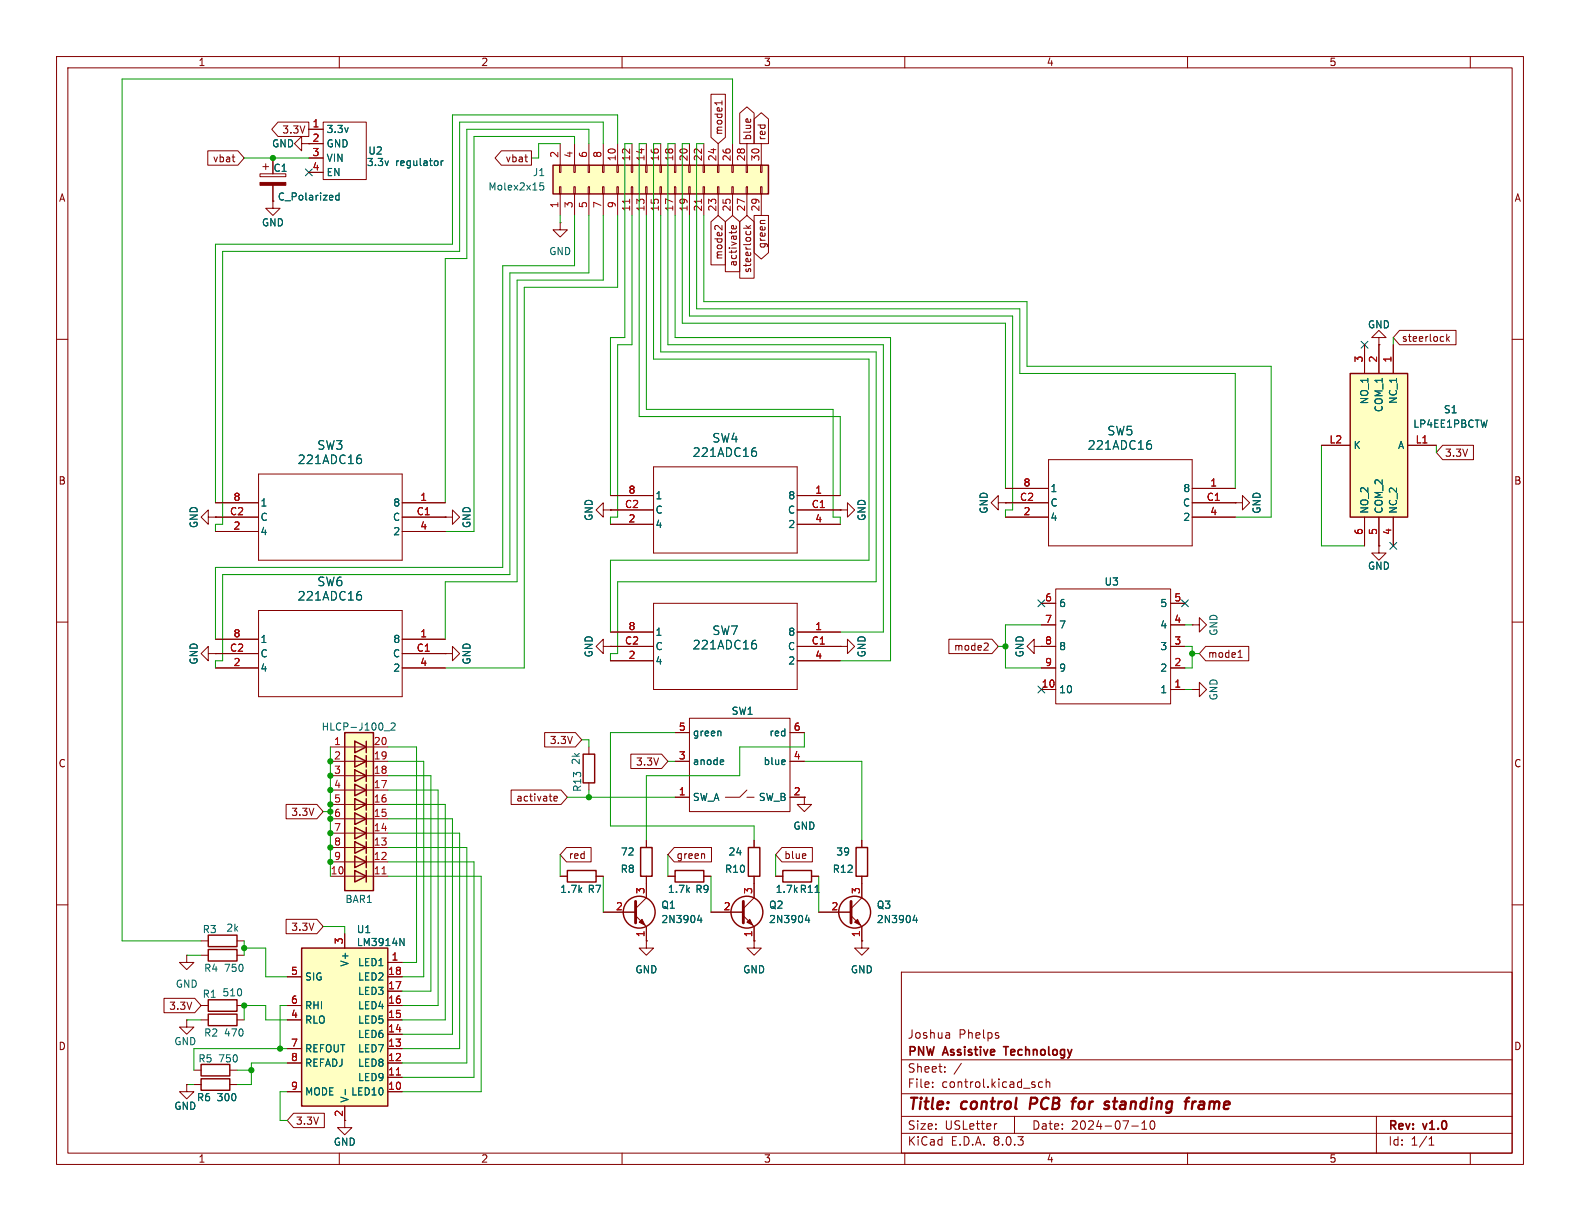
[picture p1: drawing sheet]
<svg xmlns="http://www.w3.org/2000/svg" width="279mm" height="216mm" viewBox="0 0 279 216" stroke-linecap="round" stroke-linejoin="round" font-family="sans-serif">
<g fill="none" stroke="#840000" stroke-width=".18">
<path d="M10 10h259.4v195.9h-259.4zM12 12h255.4v191.9h-255.4zM60 10v2M110 10v2M160 10v2M210 10v2M260 10v2M46 30.7h4.5v.5h-4.5zM46.5 29.5h1M47 29v1M48.3 27.9v2.8M48.3 32.8v2.8"/>
<path d="M10 60h2M267.4 60h2M36.8 91.4v-1.2l-1.2 1.2 1.2 1.3v-1.3h1.3M38.1 91.4h.1M38.1 88.9h7.6M38.1 94h7.6M38.1 91.4h7.6M45.7 83.8h25.4v15.3h-25.4zM71.1 88.9h7.6M71.1 94h7.6M71.1 91.4h7.6M107.9 87.6h7.7"/>
<path d="M107.9 92.7h7.7M107.9 90.2h7.7M115.6 82.6h25.4v15.2h-25.4zM141 87.6h7.6M141 92.7h7.6M141 90.2h7.6M176.5 88.9v-1.3l-1.2 1.3 1.2 1.3v-1.3h1.3M177.8 88.9h.1M177.8 88.9h7.6M177.8 91.4h7.6M177.8 86.4h7.6M185.4 81.3h25.4v15.2h-25.4z"/>
<path d="M210.8 88.9h7.6M210.8 91.4h7.6M210.8 86.4h7.6M218.4 88.9h1.3v-1.3l1.3 1.3-1.3 1.3v-1.3M218.4 88.9h.1M243.8 96.5v1.3h1.3l-1.3 1.3-1.2-1.3h1.2M243.8 96.5h.1M10 110h2M106.7 114.3v-1.3l-1.3 1.3 1.3 1.3v-1.3h1.2M107.9 114.3h.1M148.6 114.3h1.3v-1.3l1.2 1.3-1.2 1.3v-1.3M148.6 114.3h.1"/>
<path d="M210.8 110.5h1.3v-1.3l1.3 1.3-1.3 1.3v-1.3M210.8 110.5h.1M267.4 110h2M104.1 132.1v1.3M104.1 138.4v1.3M119.4 134.6h2.5M119.4 129.5h2.5M121.9 127h17.8v16.5h-17.8zM132.1 139.7l-1.3 1.3h-2.5M139.7 134.6h2.5M139.7 129.5h2.5M210.8 121.9h1.3v-1.2l1.3 1.2-1.3 1.3v-1.3"/>
<path d="M210.8 121.9h.1M10 160h2M119.4 141h2.5M132.1 141h1.2M137.2 154.9h1.2M139.7 141h2.5M142.2 141v1.2h1.3l-1.3 1.3-1.2-1.3h1.2M142.2 141h.1M143.5 154.9h1.3M267.4 160h2M33 168.9v1.3h1.3l-1.3 1.3-1.3-1.3h1.3M33 168.9h.1"/>
<path d="M35.6 177.8h1.2M35.6 168.9h1.2M35.6 166.4h1.2M41.9 177.8h1.3M41.9 168.9h1.3M41.9 166.4h1.3M159.4 171.9h108v32h-108zM33 180.3v1.3h1.3l-1.3 1.3-1.3-1.3h1.3M33 180.3h.1M35.6 180.3h1.2M41.9 180.3h1.3M159.4 197.4h108"/>
<path d="M159.4 193.4h108M159.4 187.4h108M164.9 192.1v.2M164.9 191.4v.1M167.1 189.4v.2M167.1 188.7v.1M167.7 182.6l.2 .2v.8M167.9 183.5l-.1 .1M167.9 182.9l-.1 .1M170 188l-1.3 1.9M176.3 198.7l-.3 .1M176.4 183.1l.2 .2-.2 .3"/>
<path d="M176.4 182.6l.2 .1M179.4 197.4v3M184.4 191.4l-.5-.1-.3 .3v.4l.2 .2h.6M185 191.4l.2-.1 .4 .1v.9M185 190.8v1.5M200.1 199.1h1.2M201.9 199.7h.9M201.9 198.6l.5-.4v1.5M203.5 198.3a.81 .81 0 0 0 .4 1.4l.2-.2 .1-.4-.1-.8M243.4 197.4v6.5M60 203.9v2M110 203.9v2"/>
<path d="M159.4 200.4h108M160 203.9v2M210 203.9v2M252.7 202.5h.9M252.7 201.4l.4-.4v1.5M260 203.9v2"/>
</g>
<path d="M182.3 194.1l-.2 2M189.5 194.8h.7M190.3 194.1l-.4 .1-.1 .2M196.8 194.8h.8M197.2 194.1l-.2 1.9M210.9 194.8l-.2 1.3M211.5 194.8l-.4 .1-.2 .3M212.3 195.3a.4 .4 0 0 0-.4 .4 .4 .4 0 0 0 .3 .4M212.3 194.8l-.2 .1" fill="none" stroke="#840000" stroke-width=".4"/>
<path d="M177.5 185.1h.8" fill="none" stroke="#840000" stroke-width=".3"/>
<path d="M103.1 133.4h2.1v5h-2.1zM138.4 153.9h5.1v2.1h-5.1zM36.8 176.8h5.1v2h-5.1zM36.8 179.3h5.1v2.1h-5.1zM36.8 167.9h5.1v2h-5.1zM36.8 165.4h5.1v2h-5.1z" fill="none" stroke="#840000" stroke-width=".25"/>
<g fill="none" stroke="#006464" stroke-width=".18">
<path d="M60 34.1v1.3M60 34.6l-.4-.1-.2 .3 .1 .5h.5M133.2 79.8h.3l.3 .3-.1 .5-.5 .1M133.3 79.2h.3M203.1 78.5h.2l.3 .3v.5l-.5 .1M203.2 77.9h.3M63.4 81h.2l.3 .3v.5l-.5 .2M63.5 80.5h.3M127.4 129.3l.1 .8M127.8 134.4l.2 .3-.6 .1M127.9 135.1l-.1 .1M138.8 134.4v.3l-.6 .1"/>
<path d="M144.1 157.8h.8"/>
</g>
<path d="M46 32.3h4.5v.5h-4.5z" fill="#840000" stroke="#840000" stroke-width=".18"/>
<path d="M53.3 167.6h15.3v28h-15.3z" fill="#ffffc2"/>
<path d="M53.3 167.6h15.3v28h-15.3z" fill="none" stroke="#840000" stroke-width=".25"/>
<g fill="none" stroke="#840000" stroke-width=".18">
<path d="M36.8 115.6v-1.3l-1.2 1.3 1.2 1.2v-1.2h1.3M38.1 115.6h.1M182.9 114.3v-1.3l-1.3 1.3 1.3 1.3v-1.3h1.2M184.1 114.3h.1M184.1 118.1h2.6M184.1 114.3h2.6M184.1 110.5h2.6M184.1 106.7h2.6M186.7 104.1h20.3v20.4h-20.3zM207 118.1h2.5M207 114.3h2.5M207 110.5h2.5"/>
<path d="M207 106.7h2.5M184.1 121.9h2.6M207 121.9h2.5M50.8 177.8h2.5M50.8 172.7h2.5M61 165.1v2.5M68.6 170.2h2.5M68.6 177.8h2.5M68.6 175.3h2.5M68.6 172.7h2.5M50.8 193h2.5M50.8 188h2.5"/>
<path d="M50.8 185.4h2.5M50.8 180.3h2.5M61 195.6v2.5M68.6 193h2.5M68.6 190.5h2.5M68.6 188h2.5M68.6 185.4h2.5M68.6 182.9h2.5M68.6 180.3h2.5"/>
</g>
<path d="M70.1 190.1h.7" fill="none" stroke="#a90000" stroke-width=".18"/>
<path d="M70.7 165.9l.7 1.3v-1.3M61.1 192.6v1" fill="none" stroke="#006464" stroke-width=".18"/>
<path d="M238.8 66h10.1v25.4h-10.1z" fill="#ffffc2"/>
<path d="M238.8 66h10.1v25.4h-10.1z" fill="none" stroke="#840000" stroke-width=".25"/>
<g fill="none" stroke="#840000" stroke-width=".18">
<path d="M53.3 25.4v-1.3l-1.2 1.3 1.2 1.3v-1.3h1.3M243.8 59.7h1.3l-1.3-1.3-1.2 1.3h1.2v1.3M233.7 78.7h5.1M241.3 61v5M243.8 61h.1M243.8 61v5M246.4 61v5M248.9 78.7h5.1M148.6 90.2h1.3v-1.3l1.2 1.3-1.2 1.2v-1.2M148.6 90.2h.1M241.3 91.4v5.1M243.8 91.4v5.1"/>
<path d="M246.4 91.4v5.1M38.1 113h7.6M38.1 118.1h7.6M38.1 115.6h7.6M45.7 108h25.4v15.2h-25.4zM71.1 113h7.6M71.1 118.1h7.6M71.1 115.6h7.6M78.7 115.6h1.3v-1.3l1.3 1.3-1.3 1.2v-1.2M78.7 115.6h.1"/>
</g>
<path d="M63.4 105.2h.2l.3 .3v.5l-.5 .1M63.5 104.6h.3" fill="none" stroke="#006464" stroke-width=".18"/>
<path d="M97.8 29.2h38.1v5.1h-38.1z" fill="#ffffc2"/>
<g fill="none" stroke="#840000" stroke-width=".18">
<path d="M98.9 33h.3v1.3h-.3zM98.9 29.2h.3v1.3h-.3zM99.1 39.4v1.2h1.2l-1.2 1.3-1.3-1.3h1.3M99.1 39.4h.1M99.1 25.4v3.8M99.1 34.3v3.8M101.5 33h.2v1.3h-.2zM101.5 29.2h.2v1.3h-.2zM101.6 25.4v3.8M101.6 34.3v3.8M104 33h.3v1.3h-.3zM104 29.2h.3v1.3h-.3z"/>
<path d="M104.1 25.4v3.8M104.1 34.3v3.8M106.6 33h.2v1.3h-.2zM106.6 29.2h.2v1.3h-.2zM106.7 25.4v3.8M106.7 34.3v3.8M109.1 33h.2v1.3h-.2zM109.1 29.2h.2v1.3h-.2zM109.2 25.4v3.8M109.2 34.3v3.8M111.6 33h.3v1.3h-.3zM111.6 29.2h.3v1.3h-.3z"/>
<path d="M111.8 25.4v3.8M111.8 34.3v3.8M114.2 33h.2v1.3h-.2zM114.2 29.2h.2v1.3h-.2zM114.3 25.4v3.8M114.3 34.3v3.8M116.7 33h.3v1.3h-.3zM116.7 29.2h.3v1.3h-.3zM116.8 25.4v3.8M116.8 34.3v3.8M119.3 33h.2v1.3h-.2zM119.3 29.2h.2v1.3h-.2z"/>
<path d="M119.4 25.4v3.8M119.4 34.3v3.8M121.8 33h.2v1.3h-.2zM121.8 29.2h.2v1.3h-.2zM121.9 25.4v3.8M121.9 34.3v3.8M124.3 33h.3v1.3h-.3zM124.3 29.2h.3v1.3h-.3zM124.5 25.4v3.8M124.5 34.3v3.8M126.9 33h.2v1.3h-.2zM126.9 29.2h.2v1.3h-.2z"/>
<path d="M127 25.4v3.8M127 34.3v3.8M129.4 33h.3v1.3h-.3zM129.4 29.2h.3v1.3h-.3zM129.5 25.4v3.8M129.5 34.3v3.8M132 33h.2v1.3h-.2zM132 29.2h.2v1.3h-.2zM132.1 25.4v3.8M132.1 34.3v3.8M134.5 33h.2v1.3h-.2zM134.5 29.2h.2v1.3h-.2z"/>
<path d="M134.6 25.4v3.8M134.6 34.3v3.8M78.7 91.4h1.3v-1.2l1.3 1.2-1.3 1.3v-1.3M78.7 91.4h.1M106.7 90.2v-1.3l-1.3 1.3 1.3 1.2v-1.2h1.2M107.9 90.2h.1M107.9 111.8h7.7M107.9 116.8h7.7M107.9 114.3h7.7M115.6 106.7h25.4v15.2h-25.4zM141 111.8h7.6M141 116.8h7.6"/>
<path d="M141 114.3h7.6M99.1 154.9h1.2M105.4 154.9h1.3M114.3 148.6v1.3M114.3 154.9v3.9l-1.9 1.9M118.1 154.9h1.3M124.5 154.9h1.2M133.3 154.9v3.9l-1.9 1.9M133.3 148.6v1.3M152.4 154.9v3.9l-1.9 1.9M152.4 148.6v1.3M106.7 161.3h5.7"/>
<path d="M112.4 161.9l1.9 1.9v2.6M114.3 166.4v1.2h1.3l-1.3 1.3-1.3-1.3h1.3M114.3 166.4h.1M125.7 161.3h5.7M131.4 161.9l1.9 1.9v2.6M133.3 166.4v1.2h1.3l-1.3 1.3-1.2-1.3h1.2M133.3 166.4h.1M144.8 161.3h5.7M150.5 161.9l1.9 1.9v2.6M152.4 166.4v1.2h1.3l-1.3 1.3-1.3-1.3h1.3M152.4 166.4h.1M33 191.8v1.2h1.3l-1.3 1.3-1.3-1.3h1.3"/>
<path d="M33 191.8h.1M34.3 189.2h1.3M34.3 191.8h1.3M40.6 189.2h1.3M40.6 191.8h1.3M61 198.1v1.3h1.2l-1.2 1.3-1.3-1.3h1.3"/>
</g>
<g fill="none" stroke="#840000" stroke-width=".25">
<path d="M97.8 29.2h38.1v5.1h-38.1zM100.3 153.9h5.1v2.1h-5.1zM113.3 149.9h2v5h-2zM119.4 153.9h5.1v2.1h-5.1zM132.3 149.9h2.1v5h-2.1zM151.4 149.9h2v5h-2zM35.6 188.2h5v2h-5zM35.6 190.8h5v2h-5z"/>
<circle cx="113" cy="161.3" r="2.82"/>
<circle cx="132.1" cy="161.3" r="2.82"/>
<circle cx="151.1" cy="161.3" r="2.82"/>
</g>
<path d="M111.3 35.2v.8M124 35.2v.8" fill="none" stroke="#a90000" stroke-width=".18"/>
<path d="M96.1 32.3h-.6l-.1 .6 .2-.1 .4 .1 .2 .2-.1 .4-.2 .1-.5-.1M133.2 113.8h.3l.3 .3-.1 .5-.5 .1M133.3 113.2h.3M123.7 161.8l-.3 .9h.7M124 162.3v.8M142.7 161.8l-.3 .9h.8M143 162.3v.8M161.8 161.8l-.3 .9h.7M162.1 162.3v.8" fill="none" stroke="#006464" stroke-width=".18"/>
<path d="M112.4 159.4v3.8M131.4 159.4v3.8M150.5 159.4v3.8" fill="none" stroke="#840000" stroke-width=".51"/>
<g fill="#840000" stroke="#840000" stroke-width=".18">
<path d="M151.1 163.1l.5-.5 .5 1z"/>
<path d="M132.1 163.1l.5-.5 .5 1z"/>
<path d="M113 163.1l.5-.5 .5 1z"/>
</g>
<path d="M61 129.5h5v28h-5z" fill="#ffffc2"/>
<g fill="none" stroke="#840000" stroke-width=".25">
<path d="M61 129.5h5v28h-5zM62.7 138.7l2.1 1-2.1 1zM62.7 136.1l2.1 1.1-2.1 1zM62.7 133.6l2.1 1-2.1 1zM62.7 131.1l2.1 1-2.1 1zM64.8 131.1v2M64.8 133.6v2M64.8 136.1v2.1M64.8 138.7v2M62.7 153.9l2.1 1-2.1 1.1zM62.7 151.4l2.1 1-2.1 1zM62.7 148.8l2.1 1.1-2.1 1z"/>
<path d="M62.7 146.3l2.1 1-2.1 1zM62.7 143.8l2.1 1-2.1 1zM62.7 141.2l2.1 1-2.1 1.1zM64.8 141.2v2.1M64.8 143.8v2M64.8 146.3v2M64.8 148.8v2.1M64.8 151.4v2M64.8 153.9v2.1"/>
</g>
<g fill="none" stroke="#840000" stroke-width=".18">
<path d="M125.7 16.7h2.6v7.6l-1.3 1.1-1.3-1.1zM127.7 17.8v.7M127.7 18.2h-1.3l.2 .1M36.7 26.7h5.4l1.1 1.2-1.1 1.3h-5.4zM41 27.8h.5M41.4 28.6h.1M48.3 35.6v1.2h1.2l-1.2 1.3-1.3-1.3h1.3M48.3 35.6h.1M48.3 27.9v2.8M48.3 32.8v2.8M49.2 21.6h5.4v2.5h-5.4l-1.1-1.2zM54.6 22.9h2.5"/>
<path d="M54.6 25.4h2.5M54.6 27.9h2.5M54.6 30.5h2.5M57.1 21.6h7.7v10.2h-7.7zM88.7 26.7h5.3v2.5h-5.3l-1.2-1.3zM92.8 27.8h.5M93.2 28.6h.1M125.7 39.2l1.3-1.1 1.3 1.1v7.6h-2.6zM127.7 39.9v.8l-.8-.8h-.3l-.2 .2M128.3 39.2l1.2-1.1 1.3 1.1v8.8h-2.5zM130.1 39.9l.1 .4-.2 .2-.6-.1v-.5h.3l.1 .6M130.8 20l1.3-1.1 1.3 1.1v5.4h-2.6z"/>
<path d="M130.8 39.2l1.3-1.1 1.3 1.1v10h-2.6zM131.9 39.9l.5 .5M132 21.1l.2-.1 .1 .6M132.8 39.9l-.5 .3M133.3 38.1h2.6v6.6l-1.3 1.1-1.3-1.1zM133.3 21l1.3-1.1 1.3 1.1v4.4h-2.6zM135.3 39h-.8M131.5 40.4h1.3M247.5 58.4h10v2.6h-10l-1.1-1.3zM255.8 59.1v1.3M256 59.9l.3 .5M256.3 59.5l-.5 .5"/>
<path d="M233.7 78.7h5.1M241.3 61v5M243.8 61h.1M243.8 61v5M246.4 61v5M248.9 78.7h5.1M255.1 78.7h5.5v2.6h-5.5l-1.1-1.3zM38.1 91.4h.1M38.1 91.4h7.6M38.1 88.9h7.6M38.1 94h7.6M71.1 91.4h7.6"/>
<path d="M71.1 88.9h7.6M71.1 94h7.6M78.7 91.4h.1M107.9 90.2h.1M107.9 87.6h7.7M107.9 92.7h7.7M107.9 90.2h7.7M141 87.6h7.6M141 92.7h7.6M141 90.2h7.6M148.6 90.2h.1M177.8 88.9h.1"/>
<path d="M177.8 86.4h7.6M177.8 91.4h7.6M177.8 88.9h7.6M210.8 86.4h7.6M210.8 91.4h7.6M210.8 88.9h7.6M218.4 88.9h.1M241.3 91.4v5.1M243.8 96.5h.1M243.8 91.4v5.1M246.4 91.4v5.1M38.1 115.6h.1"/>
<path d="M38.1 118.1h7.6M38.1 113h7.6M38.1 115.6h7.6M71.1 118.1h7.6M71.1 113h7.6M71.1 115.6h7.6M78.7 115.6h.1M107.9 114.3h.1M107.9 114.3h7.7M107.9 111.8h7.7M107.9 116.8h7.7M141 114.3h7.6"/>
<path d="M141 111.8h7.6M141 116.8h7.6M148.6 114.3h.1M167.8 113h7.6l1.1 1.3-1.1 1.3h-7.6zM174.5 113.7l.3 .2-.1 .3-.7 .8h.8M184.1 114.3h.1M184.1 118.1h2.6M184.1 114.3h2.6M184.1 110.5h2.6M184.1 106.7h2.6M207 118.1h2.5M207 114.3h2.5"/>
<path d="M207 110.5h2.5M207 106.7h2.5M213.2 114.3h7.6v2.5h-7.6l-1.1-1.2zM218.9 116.2h.8M219.2 115.2l.1-.2v1.2M58.4 137.2h10.2M58.4 134.6h10.2M58.4 132.1h10.2M58.4 139.7h10.2M90.4 139.7h8.8l1.1 1.3-1.1 1.2h-8.8zM96.3 129.5h5.5l1.1 1.3-1.1 1.3h-5.5zM111.6 133.3h5.4l1.1 1.3-1.1 1.3h-5.4z"/>
<path d="M119.4 134.6h2.5M119.4 129.5h2.5M139.7 134.6h2.5M139.7 129.5h2.5M184.1 121.9h2.6M207 121.9h2.5M50.6 142.2h5.4l1.1 1.3-1.1 1.3h-5.4zM58.4 154.9h10.2M58.4 152.4h10.2M58.4 149.9h10.2M58.4 147.3h10.2M58.4 142.2h10.2"/>
<path d="M58.4 144.8h10.2M98 141.2l.6-.1-.1-.2-.4-.1-.1 .2v.6h.5M99.1 154.9h1.2M100.2 149.9h4.3v2.5h-4.3l-1.1-1.3zM105.4 154.9h1.3M114.3 148.6v1.3M114.3 154.9v3.9M118.1 154.9h1.3M119.2 149.9h6.6v2.5h-6.6l-1.1-1.3zM119.4 141h2.5M124.5 154.9h1.2M124.5 151l.1 .8"/>
<path d="M133.3 148.6v1.3M133.3 154.9v3.9M137.2 154.9h1.2M138.3 149.9h5.4v2.5h-5.4l-1.1-1.3zM139.7 141h2.5M142.2 141h.1M142.4 151l.1 .3-.6 .1M143.5 154.9h1.3M152.4 148.6v1.3M152.4 154.9v3.9M29 176.5h5.4l1.2 1.3-1.2 1.3h-5.4zM50.6 162.6h5.4l1.1 1.2-1.1 1.3h-5.4z"/>
<path d="M50.8 177.8h2.5M50.8 172.7h2.5M61 165.1v2.5M68.6 170.2h2.5M68.6 177.8h2.5M68.6 175.3h2.5M68.6 172.7h2.5M106.7 161.3h5.7M114.3 166.4h.1M114.3 163.8v2.6M125.7 161.3h5.7M133.3 166.4h.1"/>
<path d="M133.3 163.8v2.6M144.8 161.3h5.7M152.4 166.4h.1M152.4 163.8v2.6M33 191.8h.1M34.3 191.8h1.3M40.6 191.8h1.3M50.8 193h2.5M50.8 188h2.5M50.8 185.4h2.5M50.8 180.3h2.5M51.9 196.8h5.5v2.6h-5.5l-1.1-1.3z"/>
<path d="M61 195.6v2.5M68.6 193h2.5M68.6 190.5h2.5M68.6 188h2.5M68.6 185.4h2.5M68.6 182.9h2.5M68.6 180.3h2.5"/>
</g>
<path d="M67.6 154.5h.7M70.1 190.1h.7" fill="none" stroke="#a90000" stroke-width=".18"/>
<g fill="none" stroke="#006464" stroke-width=".18">
<path d="M60 34.1v1.3M60 34.6l-.4-.1-.2 .3 .1 .5h.5M78 28.4v.9M78.4 28.4l-.4 .3M133.2 79.8h.3l.3 .3-.1 .5-.5 .1M133.3 79.2h.3M203.1 78.5h.2l.3 .3v.5l-.5 .1M203.2 77.9h.3M63.4 81h.2l.3 .3v.5l-.5 .2M63.5 80.5h.3M63.4 105.2h.2l.3 .3v.5l-.5 .1M63.5 104.6h.3"/>
<path d="M133.2 113.8h.3l.3 .3-.1 .5-.5 .1M133.3 113.2h.3M67.9 129.2h1M69.2 128l.4-.2 .3 .4-.8 .9h.8M127.4 129.3l.1 .8M127.8 134.4l.2 .3-.6 .1M127.9 135.1l-.1 .1M138.8 134.4v.3l-.6 .1M144.1 157.8h.8M70.7 165.9l.7 1.3v-1.3M123.7 161.8l-.3 .9h.7M124 162.3v.8"/>
<path d="M142.7 161.8l-.3 .9h.8M143 162.3v.8M161.8 161.8l-.3 .9h.7M162.1 162.3v.8M61.1 192.6v1"/>
</g>
<g fill="none" stroke="#009600" stroke-width=".18">
<path d="M43.2 27.9h11.4M99.1 25.4h-3.9v2.5h-1.2M99.1 38.1v1.3M101.6 38.1v8.9h-12.7v53.3h-50.8v12.7M101.6 25.4v-1.3h-17.8v69.9h-5.1M104.1 25.4v-2.5h-21.6v22.8h-3.8v43.2M104.1 38.1v10.2h-13.9v53.3h-50.8v15.2h-1.3v1.3M106.7 38.1v11.4h-15.3v53.4h-12.7v10.1M106.7 25.4v-3.8h-25.4v22.9h-41.9v48.2h-1.3v1.3M109.2 25.4v-5.1h-29.2v22.9h-41.9v45.7M109.2 38.1v12.7h-16.5v67.3h-14M111.8 38.1v22.9h-2.6v30.4h-1.3v1.3"/>
<path d="M111.8 25.4h-1.3v34.3h-2.6v27.9M114.3 25.4h-1.3v48.3h35.6v13.9M114.3 38.1v34.3h33v19h1.3v1.3M116.8 25.4h-1.2v38.1h38.1v35.6h-45.8v12.7M116.8 38.1v24.1h38.1v40.7h-45.7v12.7h-1.3v1.2M119.4 25.4h-1.3v35.6h38.1v50.8h-7.6M119.4 38.1v21.6h38.1v57.1h-8.9M121.9 38.1v17.8h57.2v34.3h-1.3v1.2M121.9 25.4h-1.3v31.8h57.2v29.2M124.5 25.4h-1.3v29.2h57.1v11.4h38.1v20.4M124.5 38.1v15.2h57.1v11.5h43.2v26.6h-6.4M129.5 25.4v-11.4h-107.9v152.4h14"/>
<path d="M246.4 59.7v1.3M233.7 78.7v17.8h7.6M254 78.7v1.3M176.5 114.3h1.3M184.1 110.5h-6.3v7.6h6.3M209.5 114.3h1.3v3.8h-1.3M209.5 110.5h1.3M210.8 115.6h1.3M58.4 132.1v22.8M68.6 134.6h6.3v38.1h-3.8M68.6 139.7h8.9v38.1h-6.4M68.6 137.2h7.6v38.1h-5.1"/>
<path d="M68.6 132.1h5.1v38.1h-2.6M102.9 130.8h1.2v1.3M104.1 139.7v1.3M118.1 134.6h1.3M119.4 129.5h-11.5v16.6h25.4v2.5M142.2 129.5v2.6h-11.4v5.1h-16.5v11.4M142.2 134.6h10.2v14M209.5 121.9h1.3M57.1 143.5h1.3M68.6 142.2h10.1v38.1h-7.6M68.6 147.3h12.7v38.1h-10.2M68.6 149.9h13.9v38.1h-11.4"/>
<path d="M68.6 154.9h16.5v38.1h-14M68.6 144.8h11.4v38.1h-8.9M68.6 152.4h15.2v38.1h-12.7M99.1 151.1v3.8M100.3 141h19.1M106.7 154.9v6.4M118.1 151.1v3.8M125.7 154.9v6.4M137.2 151.1v3.8M144.8 154.9v6.4M33 168.9h2.6M43.2 166.4v2.5"/>
<path d="M43.2 167.6h3.8v5.1h3.8M50.8 177.8h-1.3v7.6M57.1 163.8h3.9v1.3M33 191.8h1.3M33 180.3h2.6M41.9 189.2h2.5M43.2 180.3v-2.5h3.8v2.5h3.8M50.8 185.4h-16.5v3.8M50.8 188h-6.4v3.8h-2.5M50.8 193h-1.3v5.1h1.3"/>
</g>
<path d="M54 29.9l1.2 1.2M55.2 29.9l-1.2 1.2M240.7 60.4l1.2 1.2M241.9 60.4l-1.2 1.2M245.8 95.9l1.2 1.2M247 95.9l-1.2 1.2M183.5 106.1l1.3 1.2M184.8 106.1l-1.3 1.2M208.9 106.1l1.3 1.2M210.2 106.1l-1.3 1.2M183.5 121.3l1.3 1.2M184.8 121.3l-1.3 1.2" fill="none" stroke="#000084" stroke-width=".18"/>
<g fill="#009600" stroke="#009600" stroke-width=".18">
<circle cx="210.8" cy="115.6" r=".46"/>
<circle cx="177.8" cy="114.3" r=".46"/>
<circle cx="58.4" cy="144.8" r=".46"/>
<circle cx="58.4" cy="147.3" r=".46"/>
<circle cx="49.5" cy="185.4" r=".46"/>
<circle cx="43.2" cy="167.6" r=".46"/>
<circle cx="44.4" cy="189.2" r=".46"/>
<circle cx="43.2" cy="177.8" r=".46"/>
<circle cx="104.1" cy="141" r=".46"/>
<circle cx="58.4" cy="152.4" r=".46"/>
<circle cx="48.3" cy="27.9" r=".46"/>
<circle cx="58.4" cy="143.5" r=".46"/>
<circle cx="58.4" cy="142.2" r=".46"/>
<circle cx="58.4" cy="139.7" r=".46"/>
<circle cx="58.4" cy="137.2" r=".46"/>
<circle cx="58.4" cy="134.6" r=".46"/>
<circle cx="58.4" cy="149.9" r=".46"/>
</g>
<g font-size="2.8" fill="#840000">
<text x="160.4" y="196.8">Title:</text>
<text x="170.1" y="196.8">control</text>
<text x="183" y="196.8">PCB</text>
<text x="191.3" y="196.8">for</text>
<text x="197.8" y="196.8">standing</text>
<text x="212.9" y="196.8">frame</text>
</g>
<g font-size="2.1" fill="#006464">
<text x="195.7" y="77.2">SW5</text>
<text x="52.5" y="82.3">221ADC16</text>
<text x="56" y="79.7">SW3</text>
<text x="122.4" y="81">221ADC16</text>
<text x="125.9" y="78.5">SW4</text>
<text x="192.2" y="79.7">221ADC16</text>
<text x="52.5" y="106.4">221ADC16</text>
<text x="56" y="103.9">SW6</text>
<text x="125.9" y="112.5">SW7</text>
<text x="122.4" y="115">221ADC16</text>
</g>
<g font-size="2.1" fill="#840000">
<text x="160.4" y="183.9">Joshua</text>
<text x="169.5" y="183.9">Phelps</text>
<text x="160.4" y="189.9">Sheet:</text>
<text x="160.4" y="187.1">PNW</text>
<text x="166.9" y="187.1">Assistive</text>
<text x="178.3" y="187.1">Technology</text>
<text x="160.4" y="192.6">File:</text>
<text x="166.5" y="192.6">control.kicad_sch</text>
<text x="160.4" y="202.8">KiCad</text>
<text x="160.4" y="200">Size:</text>
<text x="167.1" y="200">USLetter</text>
<text x="168.1" y="202.8">E.D.A.</text>
<text x="175.7" y="202.8">8.0.3</text>
<text x="182.4" y="200">Date:</text>
<text x="189.4" y="200">2024-07-10</text>
<text x="245.4" y="200.2">Rev:</text>
<text x="245.4" y="202.8">Id:</text>
<text x="249.5" y="202.8">1/1</text>
<text x="251.8" y="200.2">v1.0</text>
</g>
<g font-size="1.8" fill="#840000">
<text x="35" y="11.9">1</text>
<text x="85" y="11.9">2</text>
<text x="135" y="11.9">3</text>
<text x="185" y="11.9">4</text>
<text x="235" y="11.9">5</text>
<text x="49.8" y="23.8">3.3V</text>
<text x="128" y="24" transform="rotate(-90 128 24)">mode1</text>
<text x="37.6" y="28.9">vbat</text>
<text x="55.2" y="25.1">2</text>
<text x="89.3" y="28.9">vbat</text>
<text x="133" y="24.9" transform="rotate(-90 133 24.9)">blue</text>
<text x="135.6" y="24.9" transform="rotate(-90 135.6 24.9)">red</text>
<text x="10.3" y="35.9">A</text>
<text x="267.7" y="35.9">A</text>
<text x="128" y="46" transform="rotate(-90 128 46)">mode2</text>
<text x="130.5" y="47.2" transform="rotate(-90 130.5 47.2)">activate</text>
<text x="135.6" y="44" transform="rotate(-90 135.6 44)">green</text>
<text x="133" y="48.4" transform="rotate(-90 133 48.4)">steerlock</text>
<text x="247.8" y="60.6">steerlock</text>
<text x="255.4" y="81">3.3V</text>
<text x="10.3" y="85.9">B</text>
<text x="267.7" y="85.9">B</text>
<text x="168.6" y="115.3">mode2</text>
<text x="213.5" y="116.5">mode1</text>
<text x="97.1" y="131.8">3.3V</text>
<text x="10.3" y="135.9">C</text>
<text x="112.4" y="135.6">3.3V</text>
<text x="267.7" y="135.9">C</text>
<text x="91.2" y="141.9">activate</text>
<text x="51.4" y="144.5">3.3V</text>
<text x="100.5" y="152.1">red</text>
<text x="119.5" y="152.1">green</text>
<text x="138.6" y="152.1">blue</text>
<text x="51.4" y="164.8">3.3V</text>
<text x="29.8" y="178.8">3.3V</text>
<text x="10.3" y="185.9">D</text>
<text x="267.7" y="185.9">D</text>
<text x="52.2" y="199.1">3.3V</text>
<text x="35" y="205.8">1</text>
<text x="85" y="205.8">2</text>
<text x="135" y="205.8">3</text>
<text x="185" y="205.8">4</text>
<text x="235" y="205.8">5</text>
</g>
<g font-size="1.8" fill="#a90000">
<text x="55.2" y="22.6">1</text>
<text x="55.2" y="27.7">3</text>
<text x="98.8" y="28" transform="rotate(-90 98.8 28)">2</text>
<text x="101.3" y="28" transform="rotate(-90 101.3 28)">4</text>
<text x="103.9" y="28" transform="rotate(-90 103.9 28)">6</text>
<text x="106.4" y="28" transform="rotate(-90 106.4 28)">8</text>
<text x="109" y="28.6" transform="rotate(-90 109 28.6)">10</text>
<text x="111.5" y="28.6" transform="rotate(-90 111.5 28.6)">12</text>
<text x="114" y="28.6" transform="rotate(-90 114 28.6)">14</text>
<text x="116.6" y="28.6" transform="rotate(-90 116.6 28.6)">16</text>
<text x="119.1" y="28.6" transform="rotate(-90 119.1 28.6)">18</text>
<text x="121.7" y="28.6" transform="rotate(-90 121.7 28.6)">20</text>
<text x="124.2" y="28.6" transform="rotate(-90 124.2 28.6)">22</text>
<text x="126.7" y="28.6" transform="rotate(-90 126.7 28.6)">24</text>
<text x="129.3" y="28.6" transform="rotate(-90 129.3 28.6)">26</text>
<text x="131.8" y="28.6" transform="rotate(-90 131.8 28.6)">28</text>
<text x="134.4" y="28.6" transform="rotate(-90 134.4 28.6)">30</text>
<text x="55.2" y="30.2">4</text>
<text x="98.8" y="36.9" transform="rotate(-90 98.8 36.9)">1</text>
<text x="101.3" y="36.9" transform="rotate(-90 101.3 36.9)">3</text>
<text x="103.9" y="36.9" transform="rotate(-90 103.9 36.9)">5</text>
<text x="106.4" y="36.9" transform="rotate(-90 106.4 36.9)">7</text>
<text x="109" y="36.9" transform="rotate(-90 109 36.9)">9</text>
<text x="111.5" y="37.5" transform="rotate(-90 111.5 37.5)">11</text>
<text x="114" y="37.5" transform="rotate(-90 114 37.5)">13</text>
<text x="116.6" y="37.5" transform="rotate(-90 116.6 37.5)">15</text>
<text x="119.1" y="37.5" transform="rotate(-90 119.1 37.5)">17</text>
<text x="121.7" y="37.5" transform="rotate(-90 121.7 37.5)">19</text>
<text x="124.2" y="37.5" transform="rotate(-90 124.2 37.5)">21</text>
<text x="126.7" y="37.5" transform="rotate(-90 126.7 37.5)">23</text>
<text x="129.3" y="37.5" transform="rotate(-90 129.3 37.5)">25</text>
<text x="131.8" y="37.5" transform="rotate(-90 131.8 37.5)">27</text>
<text x="134.4" y="37.5" transform="rotate(-90 134.4 37.5)">29</text>
<text x="241" y="64.2" transform="rotate(-90 241 64.2)">3</text>
<text x="243.6" y="64.2" transform="rotate(-90 243.6 64.2)">2</text>
<text x="246.1" y="64.2" transform="rotate(-90 246.1 64.2)">1</text>
<text x="235" y="78.5">L2</text>
<text x="250.2" y="78.5">L1</text>
<text x="41.2" y="88.6">8</text>
<text x="74.2" y="88.6">1</text>
<text x="110.4" y="89.9">C2</text>
<text x="111.1" y="87.4">8</text>
<text x="143.4" y="89.9">C1</text>
<text x="144.1" y="87.4">1</text>
<text x="180.3" y="88.6">C2</text>
<text x="180.9" y="86.1">8</text>
<text x="213.3" y="88.6">C1</text>
<text x="213.9" y="86.1">1</text>
<text x="40.6" y="91.2">C2</text>
<text x="41.2" y="93.7">2</text>
<text x="73.6" y="91.2">C1</text>
<text x="74.2" y="93.7">4</text>
<text x="111.1" y="92.5">2</text>
<text x="144.1" y="92.5">4</text>
<text x="180.9" y="91.2">2</text>
<text x="213.9" y="91.2">4</text>
<text x="241" y="94.7" transform="rotate(-90 241 94.7)">6</text>
<text x="243.6" y="94.7" transform="rotate(-90 243.6 94.7)">5</text>
<text x="246.1" y="94.7" transform="rotate(-90 246.1 94.7)">4</text>
<text x="184.7" y="106.4">6</text>
<text x="207.6" y="106.4">5</text>
<text x="41.2" y="112.8">8</text>
<text x="74.2" y="112.8">1</text>
<text x="111.1" y="111.5">8</text>
<text x="144.1" y="111.5">1</text>
<text x="184.7" y="110.2">7</text>
<text x="207.6" y="110.2">4</text>
<text x="40.6" y="115.3">C2</text>
<text x="41.2" y="117.9">2</text>
<text x="73.6" y="115.3">C1</text>
<text x="74.2" y="117.9">4</text>
<text x="110.4" y="114">C2</text>
<text x="111.1" y="116.6">2</text>
<text x="143.4" y="114">C1</text>
<text x="144.1" y="116.6">4</text>
<text x="184.7" y="114">8</text>
<text x="184.7" y="117.9">9</text>
<text x="207.6" y="117.9">2</text>
<text x="207.6" y="114">3</text>
<text x="184.1" y="121.7">10</text>
<text x="207.6" y="121.7">1</text>
<text x="59" y="131.8">1</text>
<text x="66" y="131.8">20</text>
<text x="119.9" y="129.3">5</text>
<text x="140.3" y="129.3">6</text>
<text x="59" y="134.4">2</text>
<text x="59" y="136.9">3</text>
<text x="66" y="136.9">18</text>
<text x="66" y="134.4">19</text>
<text x="119.9" y="134.4">3</text>
<text x="140.3" y="134.4">4</text>
<text x="59" y="139.4">4</text>
<text x="59" y="142">5</text>
<text x="66" y="142">16</text>
<text x="66" y="139.4">17</text>
<text x="119.9" y="140.7">1</text>
<text x="140.3" y="140.7">2</text>
<text x="59" y="144.5">6</text>
<text x="59" y="147.1">7</text>
<text x="59" y="149.6">8</text>
<text x="66" y="149.6">13</text>
<text x="66" y="147.1">14</text>
<text x="66" y="144.5">15</text>
<text x="58.4" y="154.7">10</text>
<text x="59" y="152.1">9</text>
<text x="66" y="154.7">11</text>
<text x="66" y="152.1">12</text>
<text x="108.8" y="161">2</text>
<text x="114" y="158.2" transform="rotate(-90 114 158.2)">3</text>
<text x="127.9" y="161">2</text>
<text x="133.1" y="158.2" transform="rotate(-90 133.1 158.2)">3</text>
<text x="146.9" y="161">2</text>
<text x="152.1" y="158.2" transform="rotate(-90 152.1 158.2)">3</text>
<text x="60.7" y="167.1" transform="rotate(-90 60.7 167.1)">3</text>
<text x="114" y="165.8" transform="rotate(-90 114 165.8)">1</text>
<text x="133.1" y="165.8" transform="rotate(-90 133.1 165.8)">1</text>
<text x="152.1" y="165.8" transform="rotate(-90 152.1 165.8)">1</text>
<text x="51.4" y="172.5">5</text>
<text x="68.5" y="172.5">18</text>
<text x="69.1" y="169.9">1</text>
<text x="51.4" y="177.5">6</text>
<text x="68.5" y="177.5">16</text>
<text x="68.5" y="175">17</text>
<text x="51.4" y="180.1">4</text>
<text x="51.4" y="185.2">7</text>
<text x="68.5" y="185.2">13</text>
<text x="68.5" y="182.6">14</text>
<text x="68.5" y="180.1">15</text>
<text x="51.4" y="187.7">8</text>
<text x="68.5" y="190.2">11</text>
<text x="68.5" y="187.7">12</text>
<text x="51.4" y="192.8">9</text>
<text x="60.7" y="197.6" transform="rotate(-90 60.7 197.6)">2</text>
<text x="68.5" y="192.8">10</text>
</g>
<g font-size="1.8" fill="#006464">
<text x="57.7" y="23.7">3.3v</text>
<text x="48" y="26.3">GND</text>
<text x="57.7" y="26.3">GND</text>
<text x="57.7" y="28.8">VIN</text>
<text x="64.8" y="29.6">3.3v</text>
<text x="65" y="27.5">U2</text>
<text x="69.9" y="29.6">regulator</text>
<text x="48.3" y="30.6">C1</text>
<text x="49" y="35.7">C_Polarized</text>
<text x="57.7" y="31.3">EN</text>
<text x="86.3" y="33.9">Molex2x15</text>
<text x="94.1" y="31.3">J1</text>
<text x="46.2" y="40.2">GND</text>
<text x="97" y="45.3">GND</text>
<text x="241.8" y="58.3">GND</text>
<text x="242.2" y="71.6" transform="rotate(-90 242.2 71.6)">NO_1</text>
<text x="247.2" y="71.5" transform="rotate(-90 247.2 71.5)">NC_1</text>
<text x="244.7" y="73" transform="rotate(-90 244.7 73)">COM_1</text>
<text x="249.8" y="75.8">LP4EE1PBCTW</text>
<text x="255.2" y="73.3">S1</text>
<text x="239.3" y="79.6">K</text>
<text x="247.1" y="79.6">A</text>
<text x="46" y="89.8">1</text>
<text x="69.5" y="89.8">8</text>
<text x="115.8" y="88.5">1</text>
<text x="139.3" y="88.5">8</text>
<text x="185.7" y="87.2">1</text>
<text x="185.7" y="89.8">C</text>
<text x="209.1" y="89.8">C</text>
<text x="209.2" y="87.2">8</text>
<text x="35.2" y="93.5" transform="rotate(-90 35.2 93.5)">GND</text>
<text x="46" y="94.8">4</text>
<text x="46" y="92.3">C</text>
<text x="69.4" y="92.3">C</text>
<text x="69.5" y="94.8">2</text>
<text x="83.4" y="93.5" transform="rotate(-90 83.4 93.5)">GND</text>
<text x="105" y="92.2" transform="rotate(-90 105 92.2)">GND</text>
<text x="115.8" y="93.6">4</text>
<text x="115.8" y="91">C</text>
<text x="139.2" y="91">C</text>
<text x="139.3" y="93.6">2</text>
<text x="153.3" y="92.2" transform="rotate(-90 153.3 92.2)">GND</text>
<text x="174.9" y="90.9" transform="rotate(-90 174.9 90.9)">GND</text>
<text x="185.7" y="92.3">4</text>
<text x="209.2" y="92.3">2</text>
<text x="223.1" y="90.9" transform="rotate(-90 223.1 90.9)">GND</text>
<text x="242.2" y="90.9" transform="rotate(-90 242.2 90.9)">NO_2</text>
<text x="244.7" y="90.9" transform="rotate(-90 244.7 90.9)">COM_2</text>
<text x="247.2" y="90.9" transform="rotate(-90 247.2 90.9)">NC_2</text>
<text x="241.8" y="100.9">GND</text>
<text x="187.2" y="107.5">6</text>
<text x="195.2" y="103.7">U3</text>
<text x="205.1" y="107.5">5</text>
<text x="46" y="113.9">1</text>
<text x="69.5" y="113.9">8</text>
<text x="115.8" y="112.6">1</text>
<text x="139.3" y="112.6">8</text>
<text x="187.2" y="111.4">7</text>
<text x="205.1" y="111.4">4</text>
<text x="215.5" y="112.5" transform="rotate(-90 215.5 112.5)">GND</text>
<text x="35.2" y="117.6" transform="rotate(-90 35.2 117.6)">GND</text>
<text x="46" y="119">4</text>
<text x="46" y="116.4">C</text>
<text x="69.4" y="116.4">C</text>
<text x="69.5" y="119">2</text>
<text x="83.4" y="117.6" transform="rotate(-90 83.4 117.6)">GND</text>
<text x="105" y="116.3" transform="rotate(-90 105 116.3)">GND</text>
<text x="115.8" y="117.7">4</text>
<text x="115.8" y="115.2">C</text>
<text x="139.2" y="115.2">C</text>
<text x="139.3" y="117.7">2</text>
<text x="153.3" y="116.3" transform="rotate(-90 153.3 116.3)">GND</text>
<text x="181.2" y="116.3" transform="rotate(-90 181.2 116.3)">GND</text>
<text x="187.2" y="115.2">8</text>
<text x="187.2" y="119">9</text>
<text x="205.1" y="119">2</text>
<text x="205.1" y="115.2">3</text>
<text x="187.2" y="122.8">10</text>
<text x="205.1" y="122.8">1</text>
<text x="215.5" y="124" transform="rotate(-90 215.5 124)">GND</text>
<text x="56.8" y="129.4">HLCP-J100_2</text>
<text x="122.4" y="130.4">green</text>
<text x="129.3" y="126.6">SW1</text>
<text x="136" y="130.4">red</text>
<text x="102.7" y="135.3" transform="rotate(-90 102.7 135.3)">2k</text>
<text x="122.4" y="135.5">anode</text>
<text x="134.9" y="135.5">blue</text>
<text x="103" y="140.1" transform="rotate(-90 103 140.1)">R13</text>
<text x="122.4" y="141.8">SW_A</text>
<text x="134.1" y="141.8">SW_B</text>
<text x="140.2" y="146.9">GND</text>
<text x="109.7" y="154.5">R8</text>
<text x="109.7" y="151.5">72</text>
<text x="128.1" y="154.5">R10</text>
<text x="128.7" y="151.5">24</text>
<text x="147.2" y="154.5">R12</text>
<text x="147.8" y="151.5">39</text>
<text x="61" y="159.9">BAR1</text>
<text x="99" y="158.1">1.7k</text>
<text x="103.8" y="158.1">R7</text>
<text x="116.8" y="160.9">Q1</text>
<text x="118" y="158.1">1.7k</text>
<text x="122.9" y="158.1">R9</text>
<text x="135.9" y="160.9">Q2</text>
<text x="137.1" y="158.1">1.7k R11</text>
<text x="154.9" y="160.9">Q3</text>
<text x="35.7" y="165.2">R3</text>
<text x="39.9" y="164.9">2k</text>
<text x="63" y="165.2">U1</text>
<text x="63" y="167.5">LM3914N</text>
<text x="116.8" y="163.4">2N3904</text>
<text x="135.9" y="163.4">2N3904</text>
<text x="154.9" y="163.4">2N3904</text>
<text x="36" y="172.1">R4</text>
<text x="39.5" y="172.1">750</text>
<text x="53.8" y="173.6">SIG</text>
<text x="61.8" y="171" transform="rotate(-90 61.8 171)">V+</text>
<text x="63.2" y="171">LED1</text>
<text x="63.2" y="173.6">LED2</text>
<text x="112.3" y="172.3">GND</text>
<text x="131.3" y="172.3">GND</text>
<text x="150.4" y="172.3">GND</text>
<text x="31" y="174.9">GND</text>
<text x="35.7" y="176.6">R1</text>
<text x="39.2" y="176.4">510</text>
<text x="53.8" y="178.7">RHI</text>
<text x="63.2" y="178.7">LED4</text>
<text x="63.2" y="176.1">LED3</text>
<text x="30.7" y="185">GND</text>
<text x="36" y="183.5">R2</text>
<text x="39.5" y="183.5">470</text>
<text x="53.8" y="181.2">RLO</text>
<text x="63.2" y="183.7">LED6</text>
<text x="63.2" y="181.2">LED5</text>
<text x="35" y="188.1">R5</text>
<text x="38.5" y="188.1">750</text>
<text x="53.8" y="186.3">REFOUT</text>
<text x="53.8" y="188.8">REFADJ</text>
<text x="63.2" y="191.4">LED9</text>
<text x="63.2" y="188.8">LED8</text>
<text x="63.2" y="186.3">LED7</text>
<text x="30.7" y="196.4">GND</text>
<text x="34.7" y="194.9">R6</text>
<text x="38.2" y="194.9">300</text>
<text x="53.8" y="193.9">MODE</text>
<text x="61.8" y="195.1" transform="rotate(-90 61.8 195.1)">V-</text>
<text x="62" y="193.9">LED10</text>
<text x="58.9" y="202.8">GND</text>
</g>
</svg>
